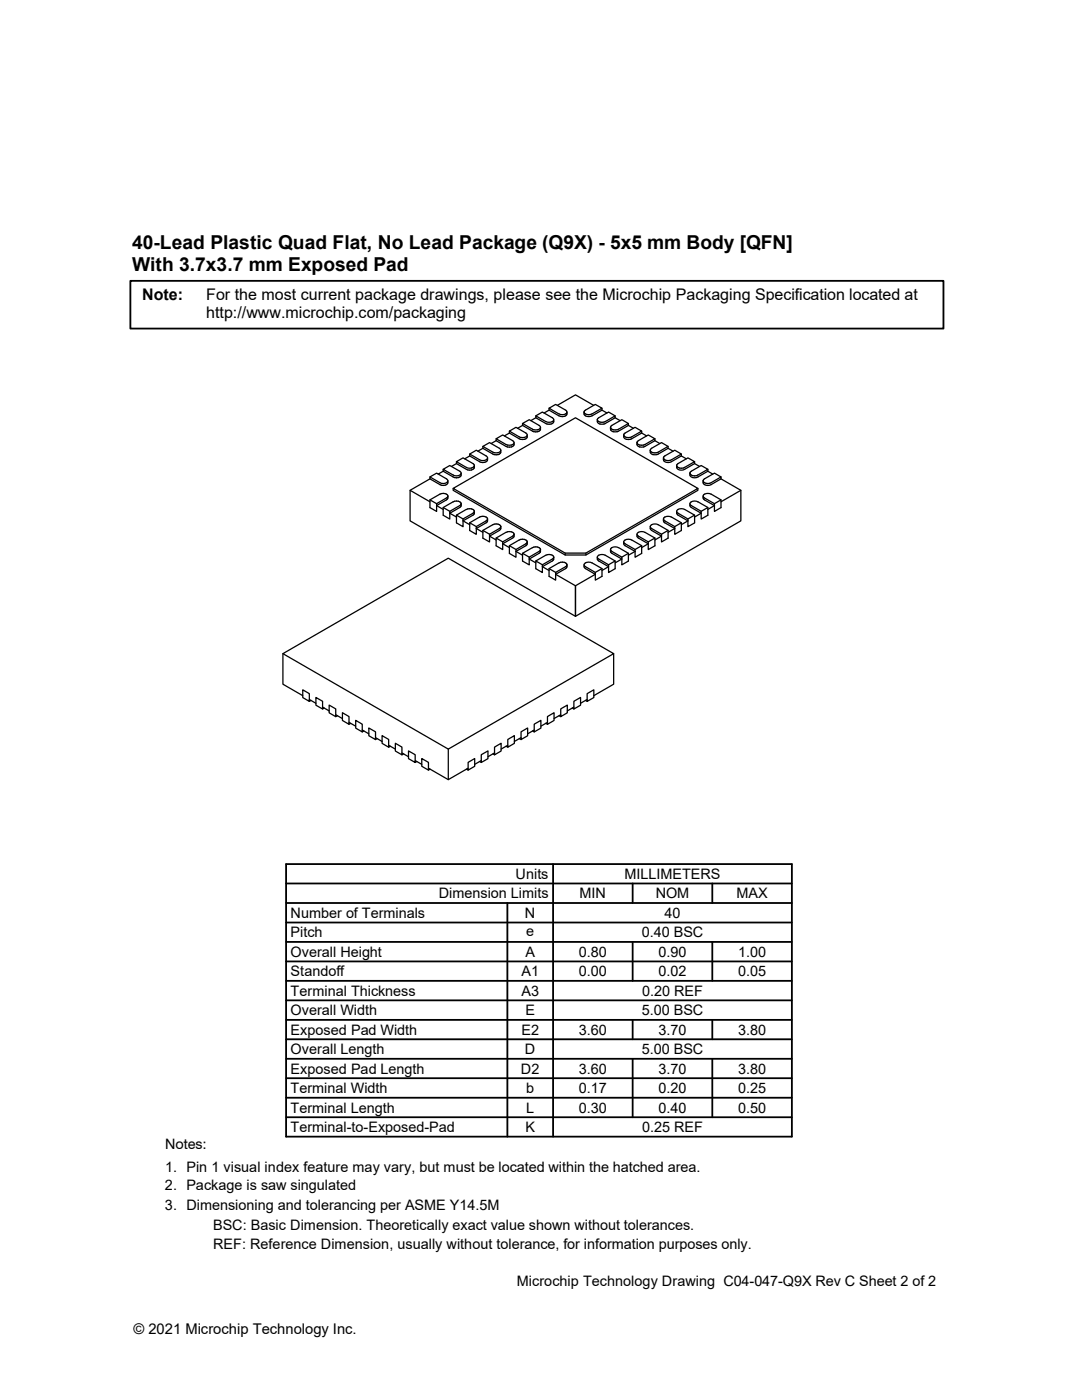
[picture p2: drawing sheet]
<svg xmlns="http://www.w3.org/2000/svg" width="216mm" height="279mm" viewBox="0 0 216 279" stroke-linecap="round" stroke-linejoin="round" font-family="sans-serif">
<g fill="none" stroke="#000" stroke-width=".25">
<path d="M81.8 97.9l4 2.2M85.8 99.8l2-1.2a1.19 1.19 0 0 1 1.5 .3l-.1 .4-2.1 1.2v1.6l-1.3-.8zM85.8 95.2l1.3-.8 2.1 1.2a.46 .46 0 0 1 .1 .6 .46 .46 0 0 1-.5 .3h-.7zM85.8 99.8l1.3 .7M85.8 95.2v.4l2 1.1a.94 .94 0 0 0 1 .2 .94 .94 0 0 0 .6-1M85.8 95.6l-4 2.3v6l33 19.1 33-19.1v-6l-3.9-2.3M88.4 94l-1 .6M88.4 93.7v.3l2 1.2a.94 .94 0 0 0 1.1 .2 .94 .94 0 0 0 .5-1M88.4 93.7l1.3-.8 2.1 1.2 .2 .4a1.13 1.13 0 0 1-1.6 .3zM89.4 99v.4l-.2 .3-2.1 1.2 1.3 .8M90.4 97.5l24.4-14.1 24.5 14.1-22.4 12.9h-4.1zM90.4 97.5v.4l22.4 12.9h4.1l22.4-12.9v-.4"/>
<path d="M91.1 92.5l-1 .6M91.1 92.1v.4l1.9 1.2M93.1 93.3a1.08 1.08 0 0 0 1.5-.4l-.2-.3-2-1.2-1.3 .7 1.9 1.2M93.7 91l-1 .6M93.7 90.6v.4l2 1.1a1.09 1.09 0 0 0 1.6-.3v-.4M93.7 90.6l1.3-.7 2.1 1.1 .2 .5a1.13 1.13 0 0 1-1.6 .3zM94.6 93.3v.1a1.14 1.14 0 0 1-1.5 .3M94.7 92.9v.4M96.4 89.5l-1 .5M96.4 89.1v.4l1.9 1.1a1.09 1.09 0 0 0 1.6-.3v-.4M96.4 89.1l1.3-.8 2 1.2 .2 .5a1.13 1.13 0 0 1-1.6 .2zM99 87.9l-1 .6"/>
<path d="M99 87.6v.3l2 1.2a1.09 1.09 0 0 0 1.6-.3v-.5M101.3 88.8h.7M101.6 86.4l-1 .6M101.6 86v.4l2 1.2a1.09 1.09 0 0 0 1.6-.4v-.4M102 88.8l.5-.3v-.4l-2.2-1.3-1.3 .8 2.3 1.2M104.3 84.9l-1 .6M104.3 84.5v.4l2 1.1a1.09 1.09 0 0 0 1.5-.3v-.4M104.9 86.4l-1.9-1.1-1.4 .7 2 1.2a1.09 1.09 0 0 0 1.6-.4l-.3-.4M106.5 85.8h.8M106.9 83.4l-1 .5M106.9 83v.4l2.3 1.2M107.3 85.8l.5-.3v-.4l-2.2-1.3-1.3 .7 2.2 1.3"/>
<path d="M108.9 84.1l.7 .2 .6-.2M109.6 81.9l-1 .5M109.6 81.5v.4l1.9 1.1M109.9 84.6h-.7M110.2 84.1l.3-.3-.2-.4-2.1-1.2-1.3 .8 2 1.1M110.5 83.8l-.1 .5-.5 .3M111.2 80.9l3.6-2.1 3.7 2.1M112.9 83l-.7 .1-.7-.1M113.1 82v.4M113.1 82.8l-.2 .2M113.1 82l-2.2-1.3-1.3 .8 1.9 1.1a1.24 1.24 0 0 0 1.6-.2M113.1 82.2v.6"/>
<path d="M116.5 82.2l.1 .5 .2 .3M116.8 81.9l2-1.2 1.3 .8-2 1.1a1.07 1.07 0 0 1-1.6-.4zM116.8 83l.7 .1 .6-.1M119.2 83.8l.2-.4 2-1.2 1.3 .8-1.9 1.1M119.2 83.8l.3 .3M119.2 83.8l.1 .5 .4 .3M119.7 84.6h.8M120.1 81.5v.4l-2 1.1M120.1 81.9l1 .5M120.8 84.1l-.7 .2-.6-.2M121.8 85.3l.1 .6M121.8 85.3l.1 .2"/>
<path d="M121.9 85.5l.5 .3M121.9 85.1l2.2-1.3 1.3 .7-2.3 1.3M121.9 85.1l-.1 .2M122.7 83v.4l-2.2 1.2M122.7 83.4l1 .5M123.1 85.8h-.7M124.7 86.5l2-1.2 1.3 .7-2 1.2a1.05 1.05 0 0 1-1.5-.4zM125.4 84.5v.4l-2 1.1a1.19 1.19 0 0 1-1.5-.1M125.4 84.9l1 .6M127.1 88.3l.2-.3 2-1.2 1.4 .8-2.3 1.2M127.1 88.3l.2 .4 .4 .1M128 86v.4l-2 1.2a1.05 1.05 0 0 1-1.5-.4v-.4"/>
<path d="M128 86.4l1 .6M128.4 88.8h-.7M130 89.5l2-1.2 1.3 .8-2 1.1a1.05 1.05 0 0 1-1.5-.3M130 89.5l-.2 .4M130.7 87.6v.3l-2 1.2a1.05 1.05 0 0 1-1.6-.4v-.4M130.7 87.9l1 .6M132.4 91.4v.4a1.05 1.05 0 0 0 1.6 .3M132.4 91.4l.2-.4 2-1.1 1.4 .7-2 1.2M132.4 91.4a1.05 1.05 0 0 0 1.6 .4M133.3 89.1v.4l-2 1.1a1.05 1.05 0 0 1-1.5-.4v-.3M133.3 89.5l1 .5M135.2 92.6l2.1-1.2 1.3 .7-2 1.2a1.05 1.05 0 0 1-1.6-.4z"/>
<path d="M136 90.6v.4l-2 1.1M136 91l.9 .6M137.9 94.1l2-1.2 1.3 .8-1.9 1.1a1.09 1.09 0 0 1-1.6-.3zM138.6 92.1v.4l-2 1.2a1.09 1.09 0 0 1-1.6-.4v-.4M138.6 92.5l1 .6M140.3 99v.4M140.3 95.9v.4M140.3 99.4l.2 .3 2.1 1.2-1.4 .8M140.5 98.7a1.39 1.39 0 0 1 1.4-.1l2 1.2v1.5l-1.3 .8v-1.6l-2.1-1.2-.2-.3zM140.5 95.6l2.1-1.2 1.3 .8-2 1.1a1.05 1.05 0 0 1-1.6-.4zM141.2 93.7v.3l-1.9 1.2a1.09 1.09 0 0 1-1.6-.4v-.4M141.2 94l1 .6"/>
<path d="M143.9 99.8l-1.3 .7M143.9 95.2v.4l-2 1.1a1.05 1.05 0 0 1-1.6-.4M147.8 97.9l-3.9 2.2M88.4 101.3l1.3 .7M90.4 100.1l-2 1.2v1.5l1.3 .8v-1.6l2.1-1.1 .2-.4M91.1 102.8l1.3 .8M91.7 100.2l-.6-.2-.7 .2M91.7 100.1l.3 .4M92 100.5v.4l-.2 .3-2.1 1.2 1.4 .8M93 101.7l-1.9 1.1v1.6l1.3 .7v-1.5l2-1.2 .2-.5a1.15 1.15 0 0 0-1.5-.2M93.7 104.3l2-1.1a1.14 1.14 0 0 1 1.6 .3l-.2 .4-2.1 1.2v1.5l-1.3-.7zM93.7 104.3l1.3 .8"/>
<path d="M94.6 102.4l-.2 .4-2 1.1 1.3 .8M94.7 102v.4M96.4 105.9l1.3 .7M97.3 103.6v.4l-.2 .3-2.1 1.2 1.4 .7M98.3 104.7l-1.9 1.2v1.5l1.3 .8v-1.6l2-1.2 .2-.3M99 107.4l1.3 .7M99 107.4l2-1.2a1.15 1.15 0 0 1 1.6 .4l-.2 .4-2.1 1.1v1.6l-1.3-.8zM99.7 104.7l-.7-.1-.7 .1M99.7 104.7l.2 .4M99.9 105.1v.4l-.2 .3-2 1.2 1.3 .8M101.6 108.9l1.4 .8M102.6 106.6v.4l-.2 .3-2.1 1.2 1.3 .8"/>
<path d="M103.6 107.8l-2 1.1v1.5l1.4 .8v-1.5l1.9-1.2M104.3 110.4l1.3 .8M104.3 110.4l2-1.1a1.14 1.14 0 0 1 1.5 .3l-.2 .4-2 1.2v1.5l-1.3-.7zM104.9 107.8l-.6-.2-.7 .2M104.9 107.8l.3 .3M104.9 108.9l-1.9 1.1 1.3 .8M105.2 108.1l-.3 .4M105.2 108.1v.5l-.3 .3M106.9 112l1.3 .7M107.8 109.7v.4l-.2 .3-2 1.2 1.3 .7M108.9 110.8l-2 1.2v1.5l1.3 .8v-1.6l2.1-1.2 .2-.3M109.6 113.5l1.3 .7"/>
<path d="M110.2 110.8l-.6-.1-.7 .1M110.2 110.8l.3 .4M110.5 111.2v.4l-.2 .3-2.1 1.2 1.4 .8M112.8 110.4v.4M113.1 112.5v.2M113.1 112.5a1.29 1.29 0 0 0-1.6-.2l-1.9 1.2v1.5l1.3 .8v-1.6l2.2-1.3M113.1 112.7v.2M113.1 112.7v.6M116.5 112.7v.4l.3 .3 2 1.2-4 2.3v6.1v-6.1l-3.9-2.3 2.2-1.3M116.8 112.4l.3-.2h.8l2.2 1.3v1.5l-1.3 .8v-1.6l-2-1.1-.3-.3zM116.9 110.4v.4M119.2 111.2v.4l.2 .3 2 1.2-1.3 .8"/>
<path d="M119.5 110.8l.6-.1 .7 .1M120.1 113.5l-1.3 .7M120.8 110.8l1.9 1.2v1.5l-1.3 .8v-1.6l-2-1.2-.2-.4 .3-.3M121.8 109.7l.1 .5M121.9 110.2l2.2 1.4-1.4 .7M121.9 109.5a1.29 1.29 0 0 1 1.5-.2l2 1.1v1.6l-1.3 .7v-1.5l-2.2-1.3M121.9 109.5v.4M122.7 112l-1.3 .7M124.5 108.1v.5l.2 .3 2 1.1-1.3 .8M124.7 107.8a.39 .39 0 0 0-.2 .4 .39 .39 0 0 0 .2 .3l2 1.2v1.5l1.3-.8v-1.5l-2-1.1M124.7 107.8l.7-.2 .6 .2M125.4 110.4l-1.3 .8"/>
<path d="M127.1 106.6v.4l.2 .3 2 1.2-1.3 .8M127.3 106.3l.4-.2h.7l2.3 1.3v1.5l-1.4 .8v-1.6l-2-1.1-.2-.3zM128 108.9l-1.3 .8M129.8 105.1v.5l.2 .3M130 105.9l2 1.1-1.3 .8M130 104.7l-.2 .4 .2 .4M130 104.7l.7-.1 .6 .1M130.7 107.4l-1.4 .7M131.3 104.7l2 1.2v1.5l-1.3 .8v-1.6l-2-1.1M132.4 103.6l.2 .7 2 1.2-1.3 .7M133.3 105.9l-1.3 .7M134 103.2l2 1.1v1.6l-1.4 .7v-1.5l-2-1.2-.2-.4a1.12 1.12 0 0 1 1.6-.3"/>
<path d="M135 102v.5l.2 .3 2.1 1.1-1.3 .8M135.2 101.7l.4-.1h.7l2.3 1.2v1.6l-1.3 .7v-1.5l-2.1-1.2a.38 .38 0 0 1-.2-.4 .38 .38 0 0 1 .2-.3zM136 104.3l-1.4 .8M137.7 100.5v.4l.2 .3 2 1.2-1.3 .8M137.9 100.2l.7-.2 .7 .2M138.6 102.8l-1.3 .8M139.3 100.1l1.9 1.2v1.5l-1.3 .8v-1.6l-2-1.1-.2-.4 .2-.4M141.2 101.3l-1.3 .7M56.5 130.5l33-19.1 32.9 19.1-32.9 19zM56.5 130.5v6l3.9 2.3M60.4 137.7l1.3 .7v1.6l-1.3-.8zM61.7 139.6l1.3 .8"/>
<path d="M62.1 139.8l-.4 .2M63 139.2l1.4 .8v1.5l-1.4-.8zM114.5 140l1.3-.8v1.5l-1.3 .8zM116.8 139.8l.4 .2M117.2 138.4l1.3-.7v1.5l-1.3 .8zM117.2 139.6l-1.4 .8M122.4 130.5v6l-3.9 2.3M64.4 141.1l1.3 .8M64.7 141.3l-.3 .2M65.7 140.7l1.3 .8v1.5l-1.3-.7zM67 142.6l1.3 .8M67.3 142.8l-.3 .2"/>
<path d="M68.3 142.2l1.3 .8v1.5l-1.3-.7zM69.6 144.2l1.4 .7M70 144.4l-.4 .1M71 143.8l1.3 .7v1.6l-1.3-.8zM72.3 145.7l1.3 .8M72.6 145.9l-.3 .2M73.6 145.3l1.3 .8v1.5l-1.3-.8zM74.9 147.2l1.3 .8M75.2 147.4l-.3 .2M76.2 146.8l1.4 .8v1.5l-1.4-.7zM77.6 148.7l1.3 .8M77.9 148.9l-.3 .2"/>
<path d="M78.9 148.3l1.3 .8v1.5l-1.3-.7zM80.2 150.3l1.3 .7M80.5 150.5l-.3 .1M81.5 149.9l1.3 .7v1.6l-1.3-.8zM82.8 151.8l1.4 .7M83.2 152l-.4 .2M84.2 151.4l1.3 .7v1.6l-1.3-.8zM85.5 153.3l4 2.3 3.9-2.3M85.8 153.5l-.3 .2M89.5 149.5v6.1M93.1 153.5l.3 .2M93.4 152.1l1.3-.7v1.5l-1.3 .8z"/>
<path d="M95.7 152l.3 .2M96 150.6l1.4-.7v1.5l-1.4 .8zM96 151.8l-1.3 .7M98.4 150.5l.3 .1M98.7 150.3l-1.3 .7M98.7 149.1l1.3-.8v1.6l-1.3 .7zM101 148.9l.3 .2M101.3 148.7l-1.3 .8M101.3 147.6l1.3-.8v1.6l-1.3 .7zM103.6 147.4l.4 .2M104 147.2l-1.4 .8M104 146.1l1.3-.8v1.5l-1.3 .8z"/>
<path d="M106.3 145.9l.3 .2M106.6 144.5l1.3-.7v1.5l-1.3 .8zM106.6 145.7l-1.3 .8M108.9 144.4l.3 .1M109.2 144.2l-1.3 .7M109.2 143l1.4-.8v1.6l-1.4 .7zM111.5 142.8l.4 .2M111.9 142.6l-1.3 .8M111.9 141.5l1.3-.8v1.6l-1.3 .7zM114.2 141.3l.3 .2M114.5 141.1l-1.3 .8"/>
</g>
<g fill="none" stroke="#000" stroke-width=".36">
<path d="M26 56h162.3v9.6h-162.3zM57.1 176.3h100.9M57.1 172.4h100.9v54.4h-100.9zM110.4 172.4v54.4M126.2 176.3v3.9M142.1 176.3v3.9M57.1 191.9h100.9M57.1 188h100.9M57.1 184.1h100.9M57.1 180.2h100.9M57.1 199.6h100.9M57.1 195.7h100.9"/>
<path d="M101.2 180.2v46.6M126.2 188v7.7M142.1 188v7.7M57.1 219.1h100.9M57.1 203.5h100.9M57.1 211.3h100.9M57.1 207.4h100.9M57.1 215.2h100.9M126.2 203.5v3.9M126.2 211.3v11.7M142.1 203.5v3.9M142.1 211.3v11.7"/>
<path d="M57.1 223h100.9"/>
</g>
<g font-size="3.8">
<text x="26.4" y="49.6">40-Lead Plastic Quad Flat, No Lead Package (Q9X) - 5x5 mm Body [QFN]</text>
<text x="26.4" y="54">With 3.7x3.7 mm Exposed Pad</text>
</g>
<g font-size="3.2">
<text x="28.4" y="59.8">Note:</text>
<text x="41.1" y="59.8">For the most current package drawings, please see the Microchip Packaging Specification located at</text>
<text x="41.1" y="63.5">http://www.microchip.com/packaging</text>
</g>
<g font-size="2.9">
<text x="87.6" y="179.3">Dimension Limits</text>
<text x="102.9" y="175.4">Units</text>
<text x="115.7" y="179.3">MIN</text>
<text x="124.6" y="175.4">MILLIMETERS</text>
<text x="130.8" y="179.3">NOM</text>
<text x="147" y="179.3">MAX</text>
<text x="58" y="183.2">Number of Terminals</text>
<text x="104.8" y="183.2">N</text>
<text x="132.6" y="183.2">40</text>
<text x="58" y="191">Overall Height</text>
<text x="58" y="187.1">Pitch</text>
<text x="104.8" y="191">A</text>
<text x="105" y="186.8">e</text>
<text x="115.5" y="191">0.80</text>
<text x="128" y="187.1">0.40 BSC</text>
<text x="131.4" y="191">0.90</text>
<text x="147.3" y="191">1.00</text>
<text x="58" y="194.8">Standoff</text>
<text x="104" y="194.8">A1</text>
<text x="115.5" y="194.8">0.00</text>
<text x="131.4" y="194.8">0.02</text>
<text x="147.3" y="194.8">0.05</text>
<text x="58" y="202.6">Overall Width</text>
<text x="58" y="198.7">Terminal Thickness</text>
<text x="104" y="198.7">A3</text>
<text x="104.8" y="202.6">E</text>
<text x="128" y="202.6">5.00 BSC</text>
<text x="128.1" y="198.7">0.20 REF</text>
<text x="58" y="206.5">Exposed Pad Width</text>
<text x="104" y="206.5">E2</text>
<text x="115.5" y="206.5">3.60</text>
<text x="131.4" y="206.5">3.70</text>
<text x="147.3" y="206.5">3.80</text>
<text x="58" y="210.4">Overall Length</text>
<text x="58" y="214.3">Exposed Pad Length</text>
<text x="103.9" y="214.3">D2</text>
<text x="104.8" y="210.4">D</text>
<text x="115.5" y="214.3">3.60</text>
<text x="128" y="210.4">5.00 BSC</text>
<text x="131.4" y="214.3">3.70</text>
<text x="147.3" y="214.3">3.80</text>
<text x="58" y="218.2">Terminal Width</text>
<text x="105" y="218.1">b</text>
<text x="115.5" y="218.2">0.17</text>
<text x="131.4" y="218.2">0.20</text>
<text x="147.3" y="218.2">0.25</text>
<text x="58" y="225.9">Terminal-to-Exposed-Pad</text>
<text x="58" y="222">Terminal Length</text>
<text x="104.8" y="225.9">K</text>
<text x="105" y="222">L</text>
<text x="115.5" y="222">0.30</text>
<text x="128.1" y="225.9">0.25 REF</text>
<text x="131.4" y="222">0.40</text>
<text x="147.3" y="222">0.50</text>
<text x="32.9" y="233.9">1. Pin 1 visual index feature may vary, but must be located within the hatched area.</text>
<text x="32.9" y="229.3">Notes:</text>
<text x="32.9" y="237.5">2. Package is saw singulated</text>
<text x="32.9" y="241.5">3. Dimensioning and tolerancing per ASME Y14.5M</text>
<text x="42.5" y="245.5">BSC: Basic Dimension. Theoretically exact value shown without tolerances.</text>
<text x="42.5" y="249.2">REF: Reference Dimension, usually without tolerance, for information purposes only.</text>
<text x="103.1" y="256.6">Microchip Technology Drawing C04-047-Q9X Rev C Sheet 2 of 2</text>
<text x="26.6" y="266.3">© 2021 Microchip Technology Inc.</text>
</g>
</svg>
